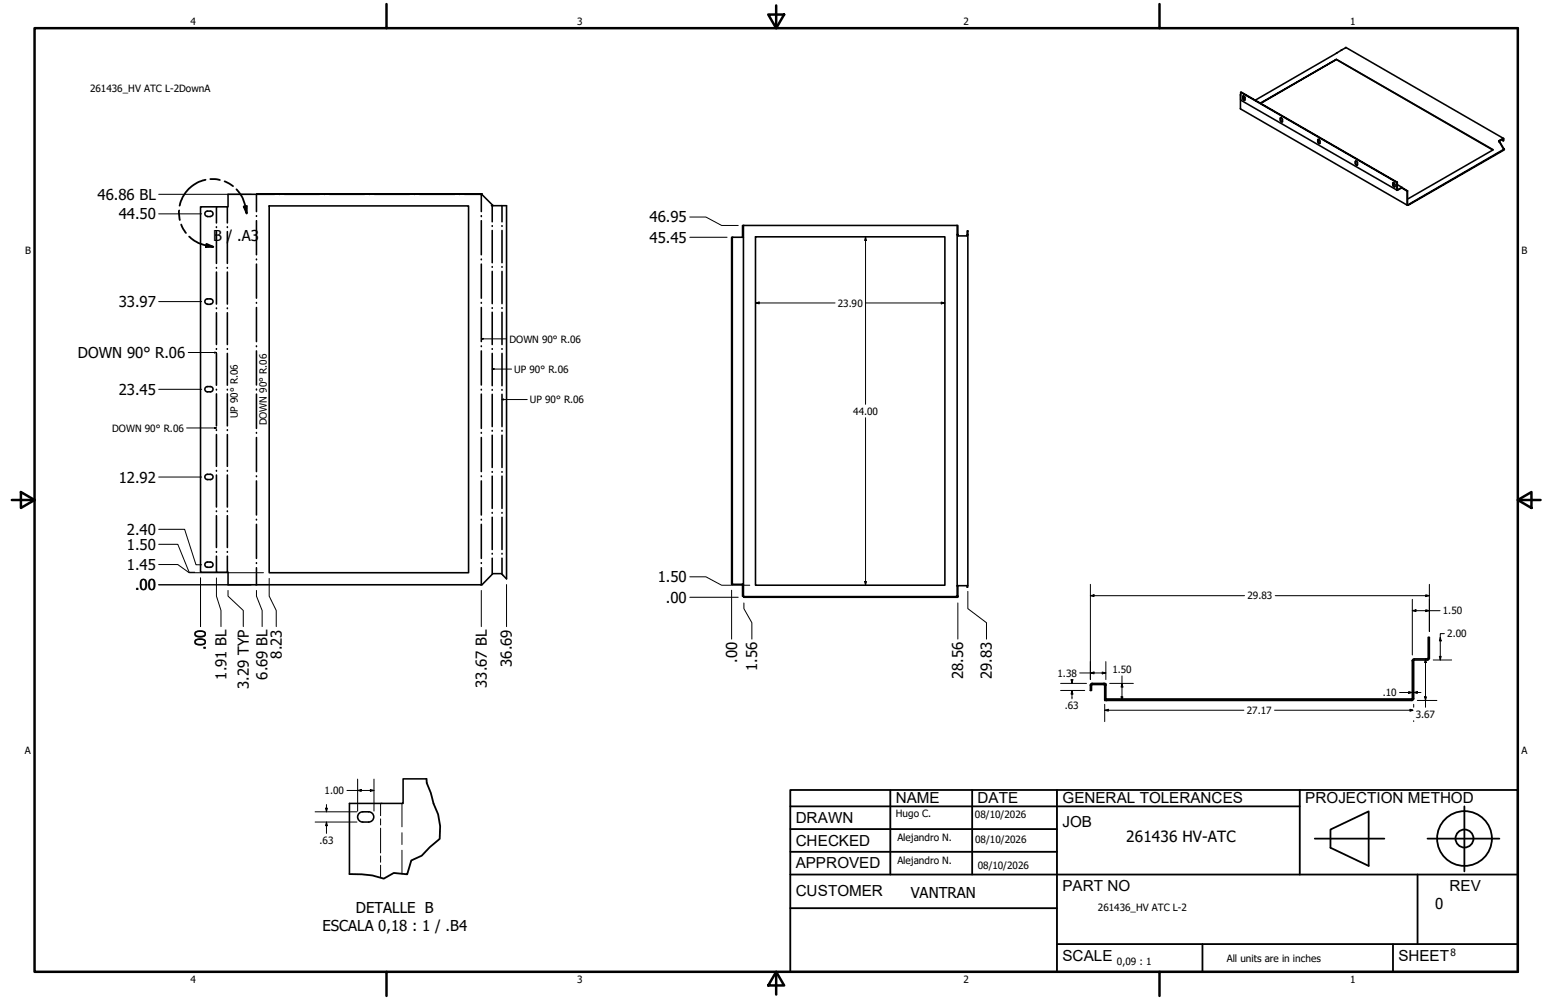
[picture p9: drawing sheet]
<svg xmlns="http://www.w3.org/2000/svg" width="432mm" height="279mm" viewBox="0 0 432 279" stroke-linecap="round" stroke-linejoin="round" font-family="sans-serif">
<!-- layer: GIGA_BendDown -->
<g fill="none" stroke="#000" stroke-width=".44">
<path d="M60.5 57.8v4.5M71.6 54.3v4.8M71.8 54.3h4.9M78 54.3h.2M79.4 54.3h9.9M90.6 54.3h.1M92 54.3h9.9M103.1 54.3h.2M104.6 54.3h9.8M115.7 54.3h.2M117.2 54.3h9.8M128.3 54.3h.2"/>
<path d="M129.7 54.3h4.9M134.4 54.4v4.7M60.5 63.4v.2M60.5 64.7v8.9M60.5 74.7v.2M60.5 76v9M71.6 60.3v.2M71.6 61.7v9.5M71.6 72.4v.2M71.6 73.8v9.5M134.4 60.3v.2M134.4 61.7v9.5"/>
<path d="M134.4 72.4v.2M134.4 73.8v9.5M60.5 86v.2M60.5 87.4v8.9M60.5 97.4v.2M60.5 98.7v8.9M71.6 84.5v.2M71.6 85.9v9.5M71.6 96.6v.2M71.6 98v9.6M134.4 84.5v.2M134.4 85.9v9.5"/>
<path d="M134.4 96.6v.2M134.4 98v9.6M60.5 108.8v.2M60.5 110v9M71.6 108.7v.3M71.6 110.1v9.6M134.4 108.8v.2M134.4 110.1v9.6M60.5 120.1v.2M60.5 121.4v8.9M60.5 131.4v.2M60.5 132.7v9"/>
<path d="M71.6 120.8v.2M71.6 122.2v9.6M71.6 133v.2M71.6 134.4v9.5M134.4 120.8v.2M134.4 122.2v9.6M134.4 133v.2M134.4 134.4v9.5M60.5 142.7v.2M60.5 144.1v8.9M60.5 154.1v.2M60.5 155.4v4.5"/>
<path d="M71.6 145.1v.2M71.6 146.5v9.5M71.6 157.2v.2M71.6 158.6v4.8M134.4 145.1v.2M134.4 146.5v9.5M134.4 157.2v.2M134.4 158.6v4.8"/>
</g>
<!-- layer: GIGA_BendUp -->
<g fill="none" stroke="#000" stroke-width=".44">
<path d="M63.5 57.8v4.5M137.5 57.5v4.5M140.2 57.5v4.5M63.5 63.4v.2M63.5 64.7v8.9M63.5 74.7v.2M63.5 76v9M137.5 63.1v.1M137.5 64.4v9M137.5 74.5v.2M137.5 75.8v9M140.2 63.1v.1"/>
<path d="M140.2 64.4v9M140.2 74.5v.2M140.2 75.8v9M63.5 86v.2M63.5 87.4v8.9M63.5 97.4v.2M63.5 98.7v8.9M137.5 86v.2M137.5 87.2v9.1M137.5 97.4v.2M137.5 98.7v9.1M140.2 86v.2"/>
<path d="M140.2 87.2v9.1M140.2 97.4v.2M140.2 98.7v9.1M63.5 108.8v.2M63.5 110v9M137.5 108.8v.2M137.5 110.2v9M140.2 108.8v.2M140.2 110.2v9M63.5 120.1v.2M63.5 121.4v8.9M63.5 131.4v.2"/>
<path d="M63.5 132.7v9M137.5 120.3v.2M137.5 121.6v9M137.5 131.8v.2M137.5 133v9M140.2 120.3v.2M140.2 121.6v9M140.2 131.8v.2M140.2 133v9M63.5 142.7v.2M63.5 144.1v8.9M63.5 154.1v.2"/>
<path d="M63.5 155.4v4.5M137.5 143.2v.2M137.5 144.5v9M137.5 154.6v.2M137.5 156v4.5M140.2 143.2v.2M140.2 144.5v9M140.2 154.6v.2M140.2 156v4.5"/>
</g>
<!-- layer: Visible (ANSI) -->
<g fill="none" stroke="#000" stroke-width=".44">
<path d="M373.3 16.6l43.8 25.2-24 13.7M373.3 16.6l43.6 25.3M375.9 13.3l-25.3 14.7M375.9 13.3h-.1M375.9 13.3l44 25.4M346.5 26.5v3.9l46.6 26.9M346.5 26.5h.1M346.5 25.8l.1 2.2 43.6 25.1M346.5 26.4v.1M347.2 26.9h.3l.2 .3-.1 .9-.4-.4zM347.2 26.9l.4 .2M347.2 26.9l.5 .3-.5 .4"/>
<path d="M347.3 26.8l-.1 .8 .5 .4M352 28.8l21.3-12.2-21.2 12.3M357.6 32.9l.4 .1 .2 .3-.1 .8-.5-.3zM357.8 32.9l-.1 .8 .4 .3M368.1 39l.3-.1 .3 .5-.1 .7-.5-.3zM368.2 38.9v.8l.4 .4M418.6 39.6l.1-.2 1.2 2.3M418.7 39.4l1.3-.7v.6l-.1 .1-.1-.6-1 .6M418.7 39.6v-.2l1.4 2.2M419.4 39.1l.5 .3M57.9 59h.9a.73 .73 0 0 1 .7 .7 .73 .73 0 0 1-.7 .8M57.9 59a.73 .73 0 0 0-.7 .7 .73 .73 0 0 0 .7 .8"/>
<path d="M71.8 54.2l-8.1 .1v3.5h-7.7v102.1h7.7v3.5h70.9l3.1-3.1h2.4l1.4 1.4v-104.2h-4.2l.4-.1-3.1-3-.4-.1 .4-.1M71.8 54.2h62.8zM75.2 57.5h55.7v102.5h-55.7zM378.7 45v.9l.4 .3M378.7 45l.5 .4-.2 .8-.5-.5zM389.1 51.1h.3l.2 .4-.1 .8-.5-.5zM389.1 51l.1 .9 .4 .3M390.1 51v2.1l1.4-.6M390.3 50.9l-43.8-25.1 43.8 25.1v2.1l1.2-.7 .2 .2M390.3 51.6l1.3 .8M391.5 52.5h.1M391.5 52.5l1.6 .8z"/>
<path d="M393 53.4v3.9h.2M393.1 53.3l.1 3.9M393.2 57.2h.1M393.2 57.3h.1M393.2 57.2v.1M393.3 57.2l26.8-15.5 .1 .1-26.9 15.5zM419.9 41.7h.2M420.1 41.6v.1M420.1 41.7h.1M420.1 41.6l-.2 .1M57.9 60.5h.9M204.3 66.3h.2v97h-.2z"/>
<path d="M204.5 66.3h3.1v97h-3.1M207.6 63v3.3M211 66.2h52.9v97.3h-52.9zM267.3 63h.2v2.5h-.2zM267.3 63h-59.9v3.3M267.5 65.5l.2 .4-.4-.4v101.1M267.7 65.9h2.3M270.1 64.5h.2v1h-.2zM270.1 65.5l-.1 .4 .3-.4v98.1h-3h.2v3M57.9 83.5h.9a.73 .73 0 0 1 .7 .7 .73 .73 0 0 1-.7 .8M57.9 85h.9M57.9 83.5a.73 .73 0 0 0-.7 .7 .73 .73 0 0 0 .7 .8"/>
<path d="M57.9 108h.9a.73 .73 0 0 1 .7 .7 .73 .73 0 0 1-.7 .8h-.9M57.9 108a.73 .73 0 0 0-.7 .7 .73 .73 0 0 0 .7 .8M57.9 132.5h.9a.73 .73 0 0 1 .7 .8 .73 .73 0 0 1-.7 .7h-.9M57.9 132.5a.73 .73 0 0 0-.7 .8 .73 .73 0 0 0 .7 .7M57.9 157h.9a.73 .73 0 0 1 .7 .8 .73 .73 0 0 1-.7 .7h-.9M57.9 157a.73 .73 0 0 0-.7 .8 .73 .73 0 0 0 .7 .7M207.4 163.3v3.3h.2v-3.3M207.6 166.6l.2 .1M207.8 166.7h59.7v.2h-59.7zM267.1 166.6l.4 .1M267.3 166.6h-.2M267.3 166.6h.2"/>
<path d="M267.5 166.6h-.4M270.1 164h.2zM304.5 191.5h.4v1.4h-.4zM305.1 191.3l-.2 .2M305.1 190.9l-.4 .1-.2 .5M308.4 191.3l.1 .2M308.4 190.9l.3 .1 .2 .5v-.5h-.3M308.4 190.9h-3.3v.4h3.3M308.4 190.9v.4M308.5 191.5h.4v3.7h-.4zM308.5 195.3v.1M308.5 195.2l.3 .4 .3 .1"/>
<path d="M308.9 195.2l.2 .2h85.2l-85.4-.1M394.5 184.6h.3v10.6M394.5 184.6v10.6M394.5 195.2l-.2 .2M394.8 195.2l-.2 .4-.3 .1h-85.8l.1-.3M398.9 183.9l-.2 .2h-3.7l-.3 .1-.2 .4M398.9 183.9v-5.8h.3v5.8M399.2 183.9l-.2 .4-.3 .1h-3.7l-.2 .2M119.1 217.6h-6.5v6.9h-15v19.7M100.2 227.4l.3-.3a4 4 0 0 1 3.3 0 1.43 1.43 0 0 1 .5 1.6 1.43 1.43 0 0 1-1.3 1h-1.7a1.43 1.43 0 0 1-1.3-.8 1.43 1.43 0 0 1 .2-1.5z"/>
</g>
<g fill="#000">
<circle cx="418.8" cy="39.4" r=".22"/>
<circle cx="308.5" cy="195.3" r=".22"/>
</g>
<!-- layer: Break Line (ANSI)-1 -->
<path d="M119.1 217.6l.1 1.2 1.1 2.8 .8 2.9 1.3 3 .5 3.3-.1 3.6-2.8 2.3-2.2 2.4-2.9 1.3-1.2 3.9-3.7-.4-2.8 1.6a27.4 27.4 0 0 0-9.6-1.3" fill="none" stroke="#000" stroke-width=".51"/>
<!-- layer: Bend Centerline (ANSI)-1 -->
<path d="M106.3 224.5v3.4M106.3 228.8v1.7M106.3 231.4v6.9M106.3 239.1v1.8M112.3 224.5v6.5M112.3 232.7v3.3M112.3 237.6v6.6M106.3 241.7v3.5" fill="none" stroke="#000" stroke-width=".28"/>
<!-- layer: Contorno de detalle (ANSI) -->
<path d="M50 58.8l.2 2.7M57.4 50.2a9.3 9.3 0 0 0-7.2 7.3M58.7 50l2.7 .3M62.7 50.7l2.4 1.3M66 52.9a8.9 8.9 0 0 1 2.5 4.8l.4 1.9M68.1 57.7l.9-.2-.1 2.1zM50.6 62.7l1.3 2.4M52.8 66.1a10.2 10.2 0 0 0 4.8 2.5l2 .4M57.7 68.1l1.9 .9h-2.1z" fill="none" stroke="#000" stroke-width=".51"/>
<path d="M68.1 57.7l.9-.2-.1 2.1zM57.7 68.1l1.9 .9h-2.1z" fill="#000"/>
<!-- layer: Borde (ANSI) -->
<g fill="none" stroke="#000" stroke-width=".7">
<path d="M9.7 7.9h414.2v263.6h-414.2zM107.9 1.1v6.8M214.6 4.1h4.4l-2.2 3.8zM216.8 1.5v6.4M323.8 1.1v6.8M3.3 139.7h6.4M5.8 137.5l3.9 2.2-3.9 2.2zM423.9 139.7l3.8-2.2v4.4zM423.9 139.7h6.4M107.9 271.5v6.8M216.8 271.5l2.2 3.8h-4.4zM216.8 271.5v6.4"/>
<path d="M323.8 271.5v6.8"/>
</g>
<!-- layer: Title (ANSI)-1 -->
<g fill="none" stroke="#000" stroke-width=".51">
<path d="M220.7 220.7h203.2v50.8h-203.2zM220.7 225.3h142.3M220.7 231.6h74.5M220.7 238h74.5M248.7 220.7v23.6M271.5 220.7v23.6M295.2 220.7v50.8M363 220.7v23.6M367.2 234.3h19.5M371.6 231.8l10.7-5.1v15.2l-10.7-5zM398.7 234.3h20.1M409 225.3v18.2"/>
<path d="M220.7 244.3h203.2M220.7 253.7h74.5M395.9 244.3v19.5M295.2 263.8h128.7M335.9 263.8v7.7M389.1 263.8v7.7"/>
<circle cx="409" cy="234.3" r="7.7"/>
<circle cx="409" cy="234.3" r="2.51"/>
</g>
<path d="M52.6 98.5h7.9M59.9 98.4l.6 .1-.6 .1zM134.4 94.7l.5-.1v.2zM134.4 94.7h7.1M52.1 119.6h8.4M59.9 119.4l.6 .2-.6 .1zM137.5 103.1l.5-.1v.3zM137.5 103.1h5.4M140.2 111.6l.5-.1v.3zM140.2 111.6h7.1" fill="none" stroke="#000" stroke-width=".28"/>
<path d="M59.9 98.4l.6 .1-.6 .1zM134.4 94.7l.5-.1v.2zM59.9 119.4l.6 .2-.6 .1zM137.5 103.1l.5-.1v.3zM140.2 111.6l.5-.1v.3z" fill="#000"/>
<!-- layer: Cota (ANSI) -->
<g fill="none" stroke="#000" stroke-width=".28">
<path d="M44.3 59.8h12M44.3 54.3h25.9M192.7 66.3h10.4M192.7 60.6h4.5l4.3 2.4h4.7M241.7 66.2l.3 1h-.5zM241.7 66.2v46.8M44.3 84.3h12M211 84.6l1-.2v.5zM211 84.6h22.2M241.7 84.6h22.2M262.9 84.4l1 .2-1 .3zM44.3 108.8h12"/>
<path d="M241.7 116.7v46.8M44.3 133.3h12M44.3 147.9h7.3l3.1 9.9h1.6M44.3 157.7h5.4l3.1 2.3h20.8M44.3 152.1h5.4l3.1 7.8h1.6M44.3 163.4h25.9zM56 161.5v13.6M60.5 161.5v5.1l1.2 4v4.5M63.7 165v1.6l4.2 4v4.5M71.6 165v1.6l1.6 4v4.5M75.2 161.6v5l2 4v4.5M134.4 165v10.1"/>
<path d="M141.5 163.3v11.8M192.7 166.9h13.5M192.7 161.2h4.5l4.3 2.3h7.9M204.3 164.9v13.7M207.8 168.5v1.6l2.2 3.9v4.6M241.5 162.5h.5l-.3 1zM267.5 168.5v10.1M270.3 165.2v4.9l5.2 3.9v4.6M304.5 166.4l1.1-.2v.5zM304.5 163.3v26.6M304.5 166.4h43.1M356.2 166.4h43"/>
<path d="M394.5 170.6l1-.2v.5zM394.5 170.6h7.7M394.5 167.4v15.6M398.2 170.4l1 .2-1 .3zM398.2 166.2l1 .2-1 .3zM399.2 163.3v13.2M402.3 178.1l.2 1h-.5zM403.4 177h-1.1v7.4M296.2 192.9h6.8M296.2 190.9h7.3M299.1 189.9h.6l-.3 1zM299.4 192.9l.3 1h-.6z"/>
<path d="M299.4 189.9h.1M299.4 189.9v1M299.4 192.9v2.4M301.6 188h7.3M304.5 188l1.1-.2v.5zM307.8 187.8l1.1 .2-1.1 .3zM308.5 198.4l1.1-.2v.5zM308.5 198.4h38.9M308.5 196.8v4.8M308.9 184.8v5.1M309.9 190.9h6.6M313.1 194.7h.5l-.2 1z"/>
<path d="M313.4 190.9l.2 1.1h-.5zM313.4 188.8v6.9M356 198.4h38.6M390.9 193.5h3.6M393.4 193.2l1.1 .3-1.1 .2zM394.6 198.4l-.8-.2v.5l.8-.2M394.8 193.5l1.1-.3v.5zM394.8 193.5h2.1M394.8 196.8v.8M395.9 195.7h5.4M397.9 194.7h.5l-.3 1zM398.1 184.1l.3 1h-.5z"/>
<path d="M398.1 184.1v13.5M400.3 184.4h5.1M402 183.4h.5l-.2 1zM99.9 217.7v8.9M104.5 217.7v8.9M394.8 201.4v.2M88 226.8h11.7M88 229.7h11.7M90.9 225.8h.5l-.2 1zM91.2 229.7l.2 1h-.5zM91.2 224.8v2M91.2 229.7v3.2"/>
<path d="M96.9 220.9h7.6M99.9 220.9l1-.3v.5zM103.4 220.6l1.1 .3-1.1 .2z"/>
</g>
<g fill="#000">
<path d="M241.7 66.2l.3 1h-.5zM211 84.6l1-.2v.5zM262.9 84.4l1 .2-1 .3zM241.5 162.5h.5l-.3 1zM304.5 166.4l1.1-.2v.5zM394.5 170.6l1-.2v.5zM398.2 170.4l1 .2-1 .3zM398.2 166.2l1 .2-1 .3zM402.3 178.1l.2 1h-.5zM299.1 189.9h.6l-.3 1zM299.4 192.9l.3 1h-.6zM304.5 188l1.1-.2v.5z"/>
<path d="M307.8 187.8l1.1 .2-1.1 .3zM308.5 198.4l1.1-.2v.5zM313.1 194.7h.5l-.2 1zM313.4 190.9l.2 1.1h-.5zM393.4 193.2l1.1 .3-1.1 .2zM393.8 198.2l1 .2-1 .3zM394.8 193.5l1.1-.3v.5zM397.9 194.7h.5l-.3 1zM398.1 184.1l.3 1h-.5zM402 183.4h.5l-.2 1zM90.9 225.8h.5l-.2 1zM91.2 229.7l.2 1h-.5z"/>
<path d="M99.9 220.9l1-.3v.5zM103.4 220.6l1.1 .3-1.1 .2z"/>
</g>
<g font-size="4.3">
<text x="250.2" y="224.2">NAME</text>
<text x="273" y="224.2">DATE</text>
<text x="296.7" y="224.3">GENERAL TOLERANCES</text>
<text x="364.6" y="224.3">PROJECTION METHOD</text>
<text x="222.2" y="229.9">DRAWN</text>
<text x="296.7" y="230.9">JOB</text>
<text x="222.2" y="236.3">CHECKED</text>
<text x="314.6" y="235.1">261436 HV-ATC</text>
<text x="222.2" y="242.6">APPROVED</text>
<text x="222.2" y="250.3">CUSTOMER</text>
<text x="296.7" y="249">PART NO</text>
<text x="404.8" y="248.9">REV</text>
<text x="296.7" y="268.4">SCALE</text>
<text x="390.6" y="268.4">SHEET</text>
</g>
<g font-size="4.2">
<text x="27.2" y="55.8">46.86 BL</text>
<text x="33.1" y="61.3">44.50</text>
<text x="181.4" y="62.2">46.95</text>
<text x="59.6" y="67.2">B / .A3</text>
<text x="181.4" y="67.8">45.45</text>
<text x="33.1" y="85.8">33.97</text>
<text x="21.8" y="100">DOWN 90° R.06</text>
<text x="33.1" y="110.3">23.45</text>
<text x="33.1" y="134.8">12.92</text>
<text x="35.4" y="149.4">2.40</text>
<text x="35.4" y="153.6">1.50</text>
<text x="35.4" y="159.2">1.45</text>
<text x="37.7" y="164.9">.00</text>
<text x="183.7" y="162.7">1.50</text>
<text x="186" y="168.4">.00</text>
<text x="57.5" y="181.7" transform="rotate(-90 57.5 181.7)">.00</text>
<text x="78.7" y="184" transform="rotate(-90 78.7 184)">8.23</text>
<text x="205.9" y="185.2" transform="rotate(-90 205.9 185.2)">.00</text>
<text x="63.2" y="189.9" transform="rotate(-90 63.2 189.9)">1.91 BL</text>
<text x="74.7" y="189.9" transform="rotate(-90 74.7 189.9)">6.69 BL</text>
<text x="143" y="186.3" transform="rotate(-90 143 186.3)">36.69</text>
<text x="211.5" y="187.5" transform="rotate(-90 211.5 187.5)">1.56</text>
<text x="269" y="189.8" transform="rotate(-90 269 189.8)">28.56</text>
<text x="277.1" y="189.8" transform="rotate(-90 277.1 189.8)">29.83</text>
<text x="69.5" y="192.5" transform="rotate(-90 69.5 192.5)">3.29 TYP</text>
<text x="136" y="192.2" transform="rotate(-90 136 192.2)">33.67 BL</text>
<text x="254.4" y="250.8">VANTRAN</text>
<text x="99.4" y="255">DETALLE B</text>
<text x="400.9" y="254">0</text>
<text x="90" y="260">ESCALA 0,18 : 1 / .B4</text>
</g>
<g font-size="2.8">
<text x="53.2" y="6.9">4</text>
<text x="161.2" y="6.9">3</text>
<text x="269.1" y="6.9">2</text>
<text x="377.1" y="6.9">1</text>
<text x="25.1" y="25.7">261436_HV ATC L-2DownA</text>
<text x="7" y="70.9">B</text>
<text x="424.9" y="70.9">B</text>
<text x="234" y="85.7">23.90</text>
<text x="142.3" y="95.7">DOWN 90° R.06</text>
<text x="143.6" y="104.1">UP 90° R.06</text>
<text x="148" y="112.6">UP 90° R.06</text>
<text x="66.4" y="116.8" transform="rotate(-90 66.4 116.8)">UP 90° R.06</text>
<text x="74.5" y="118.9" transform="rotate(-90 74.5 118.9)">DOWN 90° R.06</text>
<text x="238.3" y="115.9">44.00</text>
<text x="31.4" y="120.6">DOWN 90° R.06</text>
<text x="348.4" y="167.4">29.83</text>
<text x="403" y="171.6">1.50</text>
<text x="404.2" y="178.1">2.00</text>
<text x="295.3" y="189">1.38</text>
<text x="310.7" y="188">1.50</text>
<text x="386.2" y="194.5">.10</text>
<text x="297.4" y="198.2">.63</text>
<text x="348.2" y="199.5">27.17</text>
<text x="395.4" y="200.5">3.67</text>
<text x="6.9" y="210.6">A</text>
<text x="424.9" y="210.6">A</text>
<text x="90.7" y="221.9">1.00</text>
<text x="250.2" y="228.3">Hugo C.</text>
<text x="272.3" y="228.4">08/10/2026</text>
<text x="89.2" y="235.7">.63</text>
<text x="250.6" y="234.9">Alejandro N.</text>
<text x="272.4" y="235.6">08/10/2026</text>
<text x="250.6" y="241.5">Alejandro N.</text>
<text x="273.1" y="242.8">08/10/2026</text>
<text x="306.6" y="254.4">261436_HV ATC L-2</text>
<text x="312" y="269.7">0,09 : 1</text>
<text x="342.6" y="268.7">All units are in inches</text>
<text x="405.1" y="267.1">8</text>
<text x="53.2" y="274.6">4</text>
<text x="161.2" y="274.6">3</text>
<text x="269.1" y="274.6">2</text>
<text x="377.1" y="274.6">1</text>
</g>
</svg>
